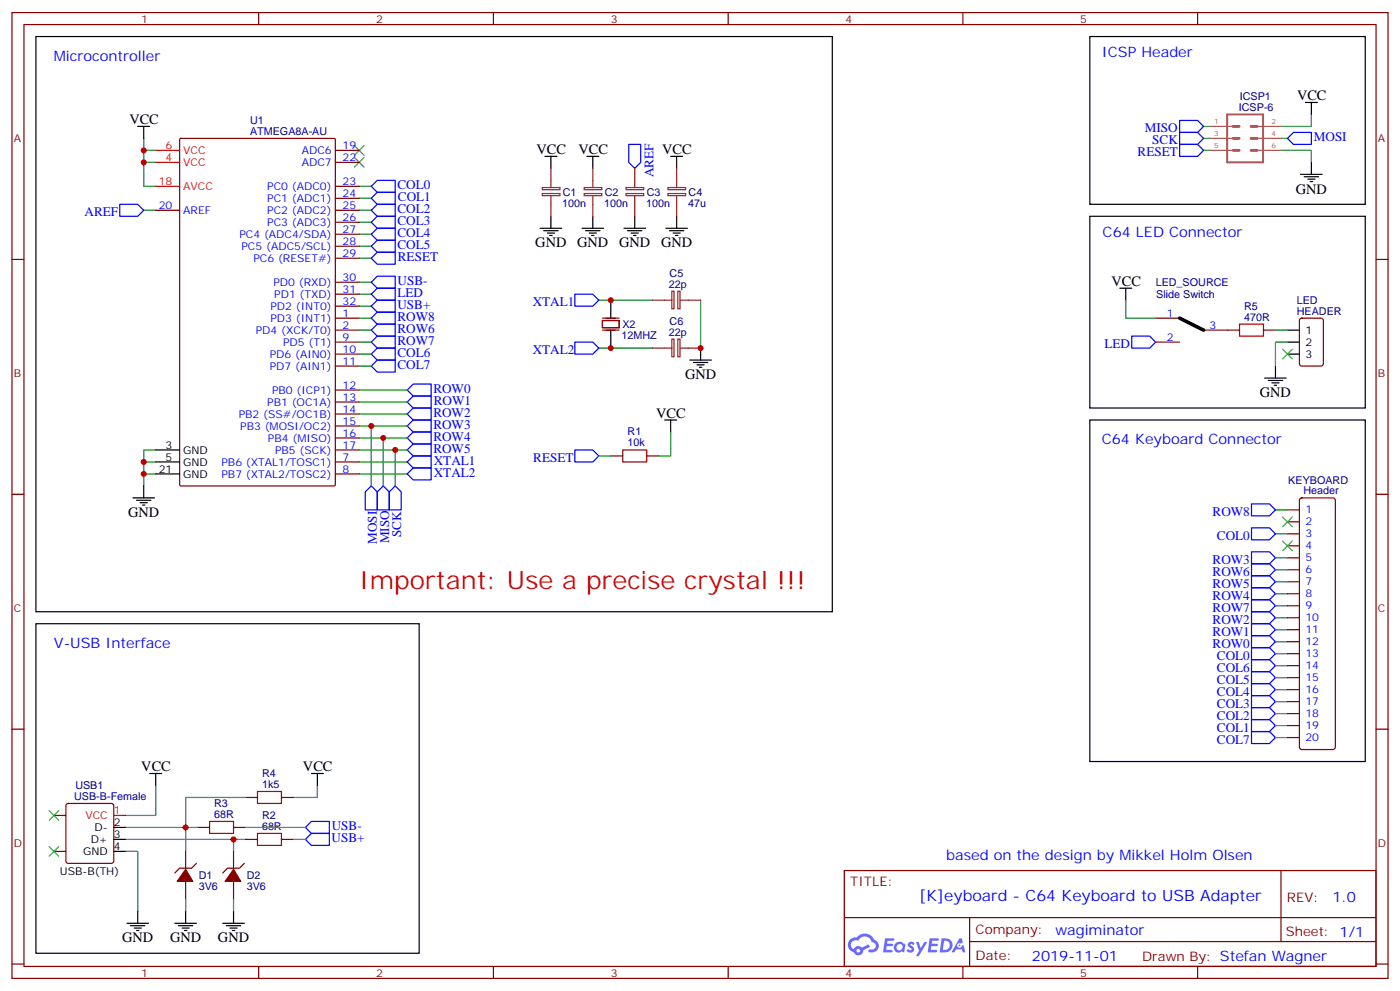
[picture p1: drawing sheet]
<svg xmlns="http://www.w3.org/2000/svg" width="412mm" height="292mm" viewBox="0 0 412 292" stroke-linecap="round" stroke-linejoin="round" font-family="sans-serif">
<g fill="none" stroke="#870000" stroke-width=".35">
<path d="M3.5 3.7h405.4v284.3h-405.4zM7.1 7.2h398.2v277.3h-398.2zM76.2 3.7v3.5M145.3 3.7v3.5M214.5 3.7v3.5M283.6 3.7v3.5M352.8 3.7v3.5M3.5 76.4h3.6M405.3 76.4h3.6M3.5 145.5h3.6M405.3 145.5h3.6M3.5 214.7h3.6"/>
<path d="M405.3 214.7h3.6M248.7 256.3h156.6v28.2h-156.6zM377.3 256.3v20.9M248.7 270.1h156.5M285.6 277.2h119.6M285.6 270.1v14.2M3.5 283.8h3.6M76.2 284.5v3.5M145.3 284.5v3.5M214.5 284.5v3.5M283.6 284.5v3.5M352.8 284.5v3.5"/>
<path d="M405.3 283.8h3.6"/>
</g>
<g fill="#5487ff">
<path d="M267.7 277.5a1.22 1.22 0 0 1 1.7 .2l-.4 .6a.47 .47 0 0 0-.3-.4 .47 .47 0 0 0-.5 .2l.1 .2a1.14 1.14 0 0 1 .8 1.8 1.14 1.14 0 0 1-1.9 0l-.2-.2 .5-.6 .7 .5a.29 .29 0 0 0 .3-.3 .29 .29 0 0 0-.2-.3 1.04 1.04 0 0 1-.6-1.7z"/>
<path d="M260.7 276.2h2.4l.3 .2-.2 .5-1.8 .1-.1 .8h1.5l.3 .4-.3 .4h-1.6l-.2 1.1h1.7l.2 .3-.2 .3-2.6 .1z"/>
<path d="M273.8 276.2h2.4l.3 .2-.1 .5-1.8 .1-.2 .8h1.6l.3 .4-.4 .4-1.6-.1-.1 1.1 1.7 .1 .2 .3-.2 .3-2.6 .1z"/>
<path d="M282.6 276.2h.7l.3 1.3-.6 .3a.69 .69 0 0 0-1 .3 .69 .69 0 0 0 .4 .9 .69 .69 0 0 0 .9-.6l.5-.2 .6 2.2h-.8l-.2-.9h-1.8l-.5 .9h-.8z"/>
<path d="M269.8 277.3h.8l.6 1.8 1.1-1.8h.9l-2.6 4.2h-.8l.9-1.5z"/>
<path d="M277.4 276.2l-.6 4.2h1.3a2.11 2.11 0 0 0 2.5-2.1 2.11 2.11 0 0 0-2.5-2.1zM278.1 277a1.39 1.39 0 0 1 1.7 1.4 1.39 1.39 0 0 1-1.8 1.2h-.3z"/>
<path d="M263.7 277.8a1.54 1.54 0 0 0-.1 2.2 1.54 1.54 0 0 0 2.2 .1l.6 .3 .3-2.3-.2-.3h-.4a1.49 1.49 0 0 0-2.4 0zM264 278.8a.94 .94 0 0 1 1.8 0 .94 .94 0 0 1-1.8 0z"/>
<path d="M250.4 276.6a2.18 2.18 0 0 0 1.1 3.7 1.44 1.44 0 0 0 1.6 .9 1.44 1.44 0 0 0 1.2-1.4l2-1.1-.5-.7-1.9 1a1.47 1.47 0 0 0-2.4 .4 1.39 1.39 0 0 1-.7-1.9 1.39 1.39 0 0 1 2-.5 2.12 2.12 0 0 1 2.2-1.3 2.12 2.12 0 0 1 1.9 1.7 1.14 1.14 0 0 1 1.1 1.4 1.14 1.14 0 0 1-1.7 .7 .43 .43 0 0 0-.5 .4 .43 .43 0 0 0 .4 .5 1.98 1.98 0 0 0 2.5-1.2 1.98 1.98 0 0 0-1.2-2.6 3.1 3.1 0 0 0-5.3-.6l-.9 .1zM252.3 279.9a.55 .55 0 0 1 1.1 0 .55 .55 0 0 1-1.1 0z"/>
<circle cx="282.6" cy="278.3" r=".26"/>
</g>
<g fill="none" stroke="#000" stroke-width=".35">
<path d="M10.6 10.8h234.6v169.3h-234.6zM321 10.8h81.2v49.3h-81.2zM40.6 37.2h3.5M42.3 37.2v3.5M384.5 30.2h3.6M386.3 30.2v3.5M160.5 46h3.5M162.3 46v3.6M172.9 46h3.5M174.6 46v3.6M197.6 46h3.5M199.3 46v3.6"/>
<path d="M383.1 51.3h6.4M384.2 52h4.2M385.2 52.7h2.1M385.9 53.4h.7M386.3 47.8v3.5M159.1 67.2h6.4M160.2 67.9h4.2M161.2 68.6h2.1M161.9 69.3h.7M162.3 63.7v3.5M171.4 67.2h6.4M172.5 67.9h4.2"/>
<path d="M173.6 68.6h2.1M174.3 69.3h.7M174.6 63.7v3.5M183.8 67.2h6.3M184.9 67.9h4.2M185.9 68.6h2.1M186.6 69.3h.7M187 63.7v3.5M196.1 67.2h6.4M197.2 67.9h4.2M198.3 68.6h2.1M199 69.3h.7"/>
<path d="M199.3 63.7v3.5M321 63.7h81.2v56.4h-81.2zM179.9 88.4v5.3M179.9 97.2v5.3M329.8 84.8h3.6M331.6 84.8v3.6M379.2 97.2h3.6M203.2 106h6.3M204.3 106.7h4.2M205.3 107.4h2.1M206 108.1h.7M206.4 102.5v3.5"/>
<path d="M372.5 111.3h6.4M373.6 112h4.2M374.6 112.7h2.2M375.4 113.4h.7M375.7 107.8v3.5M379.2 104.2h3.6M379.2 100.7h3.6M45.9 136h7M45.9 139.5h7M45.9 132.5h7M195.8 123.6h3.5M197.6 123.6v3.6"/>
<path d="M321 123.6h81.2v100.6h-81.2zM39.2 146.6h6.3M40.2 147.3h4.2M41.3 148h2.1M42 148.7h.7M42.3 143.1v3.5M10.6 183.6h112.9v97h-112.9zM44.1 227.7h3.5M45.9 227.7v3.5M91.7 227.7h3.5M93.5 227.7v3.5M33.5 243.6h3.5"/>
<path d="M33.5 247.1h3.5M33.5 250.6h3.5M37.4 271.8h6.3M38.5 272.5h4.2M39.5 273.2h2.1M40.2 273.9h.7M40.6 268.3v3.5M51.5 271.8h6.4M52.6 272.5h4.2M53.6 273.2h2.1M54.3 273.9h.7M54.7 268.3v3.5"/>
<path d="M65.6 271.8h6.4M66.7 272.5h4.2M67.7 273.2h2.1M68.4 273.9h.7M68.8 268.3v3.5"/>
</g>
<g fill="none" stroke="#008700" stroke-width=".35">
<path d="M354.5 37.2h1.8M386.3 33.7v3.5h-8.8M42.3 40.7v14.2h3.6M42.3 44.3h3.6M42.3 47.8h3.6M105.8 58.4h3.6M105.8 54.9h3.6M354.5 44.3h1.8M354.5 40.7h1.8M377.5 44.3h8.8v3.5M377.5 40.7h1.7M42.3 61.9h3.6"/>
<path d="M105.8 69h3.6M105.8 65.4h3.6M105.8 61.9h3.6M105.8 72.5h3.6M105.8 76h3.6M105.8 86.6h3.6M105.8 83.1h3.6M105.8 90.1h3.6M105.8 97.2h3.6M105.8 93.7h3.6M176.4 88.4h15.9M206.4 88.4v14.1"/>
<path d="M331.6 88.4v5.3h8.8M375.7 97.2h3.5M105.8 114.8h14.1M105.8 118.4h14.1M105.8 100.7h3.6M105.8 104.2h3.6M105.8 107.8h3.6M176.4 102.5h15.9M379.2 100.7h-3.5v7.1M42.3 139.5h3.6M42.3 136h3.6M45.9 132.5h-3.6v10.6"/>
<path d="M105.8 139.5h14.1M105.8 136h14.1M105.8 121.9h14.1M105.8 125.4h14.1M105.8 128.9h14.1M105.8 132.5h14.1M109.4 125.4v17.7M112.9 128.9v14.2M116.4 132.5v10.6M176.4 134.2h3.5M197.6 127.2v7h-3.6M375.7 150.1h3.5"/>
<path d="M375.7 157.2h3.5M375.7 164.2h3.5M375.7 167.7h3.5M375.7 171.3h3.5M375.7 174.8h3.5M375.7 178.3h3.5M375.7 181.9h3.5M375.7 185.4h3.5M375.7 188.9h3.5M375.7 192.4h3.5M375.7 196h3.5M375.7 199.5h3.5"/>
<path d="M375.7 203h3.5M375.7 206.6h3.5M375.7 210.1h3.5M375.7 213.6h3.5M375.7 217.1h3.5M45.9 231.2v8.9h-8.9M72.3 234.8h-17.6v15.8M93.5 231.2v3.6h-7.1M37 250.6h3.6v17.7M37 243.6h21.2M37 247.1h35.3M68.8 247.1v3.5"/>
<path d="M72.3 243.6h17.7M86.4 247.1h3.6M54.7 264.8v3.5M68.8 264.8v3.5"/>
</g>
<g fill="none" stroke="#00f" stroke-width=".35">
<path d="M347.5 35.5h5.3l1.7 1.7-1.7 1.8h-5.3zM347.5 39h5.3l1.7 1.7-1.7 1.8h-5.3zM381 39h5.3v3.5h-5.3l-1.8-1.8zM109.4 54.9l1.7-1.8h5.3v3.5h-5.3zM109.4 58.4l1.7-1.8h5.3v3.5h-5.3zM185.2 42.5h3.5v5.3l-1.7 1.8-1.8-1.8zM347.5 42.5h5.3l1.7 1.8-1.7 1.7h-5.3zM35.3 60.1h5.3l1.7 1.8-1.7 1.8h-5.3zM109.4 76l1.7-1.7h5.3v3.5h-5.3zM109.4 61.9l1.7-1.8h5.3v3.6h-5.3zM109.4 65.4l1.7-1.7h5.3v3.5h-5.3zM109.4 69l1.7-1.8h5.3v3.5h-5.3z"/>
<path d="M109.4 72.5l1.7-1.8h5.3v3.6h-5.3zM109.4 86.6l1.7-1.8h5.3v3.6h-5.3zM109.4 83.1l1.7-1.8h5.3v3.5h-5.3zM109.4 90.1l1.7-1.7h5.3v3.5h-5.3zM109.4 93.7l1.7-1.8h5.3v3.5h-5.3zM109.4 97.2l1.7-1.8h5.3v3.6h-5.3zM169.3 86.6h5.3l1.8 1.8-1.8 1.7h-5.3zM333.4 99h5.3l1.7 1.7-1.7 1.8h-5.3zM109.4 100.7l1.7-1.7h5.3v3.5h-5.3zM109.4 104.2l1.7-1.7h5.3v3.5h-5.3zM109.4 107.8l1.7-1.8h5.3v3.5h-5.3zM119.9 114.8l1.8-1.7h5.3v3.5h-5.3z"/>
<path d="M119.9 118.4l1.8-1.8h5.3v3.5h-5.3zM169.3 100.7h5.3l1.8 1.8-1.8 1.7h-5.3zM119.9 139.5l1.8-1.7h5.3v3.5h-5.3zM119.9 136l1.8-1.8h5.3v3.6h-5.3zM119.9 121.9l1.8-1.8h5.3v3.5h-5.3zM119.9 125.4l1.8-1.8h5.3v3.6h-5.3zM119.9 128.9l1.8-1.7h5.3v3.5h-5.3zM121.7 130.7h5.3v3.5h-5.3l-1.8-1.7zM169.3 132.5h5.3l1.8 1.7-1.8 1.8h-5.3zM109.4 143.1l1.7 1.7v5.3h-3.5v-5.3zM111.1 144.8l1.8-1.7 1.8 1.7v5.3h-3.6zM116.4 143.1l1.8 1.7v5.3h-3.5v-5.3z"/>
<path d="M368.7 148.3h5.2l1.8 1.8-1.8 1.8h-5.2zM368.7 155.4h5.2l1.8 1.8-1.8 1.7h-5.2zM368.7 162.5h5.2l1.8 1.7-1.8 1.8h-5.2zM368.7 173h5.2l1.8 1.8-1.8 1.8h-5.2zM368.7 169.5h5.2l1.8 1.8-1.8 1.7h-5.2zM368.7 166h5.2l1.8 1.7-1.8 1.8h-5.2zM368.7 176.6h5.2l1.8 1.7-1.8 1.8h-5.2zM368.7 187.1h5.2l1.8 1.8-1.8 1.8h-5.2zM368.7 183.6h5.2l1.8 1.8-1.8 1.7h-5.2zM368.7 180.1h5.2l1.8 1.8-1.8 1.7h-5.2zM368.7 197.7h5.2l1.8 1.8-1.8 1.8h-5.2zM368.7 194.2h5.2l1.8 1.8-1.8 1.7h-5.2z"/>
<path d="M368.7 190.7h5.2l1.8 1.7-1.8 1.8h-5.2zM368.7 211.8h5.2l1.8 1.8-1.8 1.8h-5.2zM368.7 208.3h5.2l1.8 1.8-1.8 1.7h-5.2zM368.7 204.8h5.2l1.8 1.8-1.8 1.7h-5.2zM368.7 201.3h5.2l1.8 1.7-1.8 1.8h-5.2zM368.7 215.4h5.2l1.8 1.7-1.8 1.8h-5.2zM90 247.1l1.7-1.7h5.3v3.5h-5.3zM90 243.6l1.7-1.8h5.3v3.6h-5.3z"/>
</g>
<g fill="none" stroke="#3c3" stroke-width=".35">
<path d="M104.4 46.4l2.8 2.8M104.4 42.9l2.8 2.8M107.2 46.4l-2.8 2.8M107.2 42.9l-2.8 2.8M377.8 102.8l2.8 2.9M380.6 102.8l-2.8 2.9M377.8 152.2l2.8 2.8M377.8 159.3l2.8 2.8M380.6 152.2l-2.8 2.8M380.6 159.3l-2.8 2.8M14.5 238.7l2.8 2.8M17.3 238.7l-2.8 2.8"/>
<path d="M14.5 249.2l2.8 2.9M17.3 249.2l-2.8 2.9"/>
</g>
<g fill="none" stroke="#870000" stroke-width=".35">
<path d="M53 40.9l.3-.2h45.1l.3 .2 .1 101.8-.2 .3-45.3 .1-.3-.2zM98.8 54.9h7M98.8 58.4h7M98.8 44.3h7M98.8 47.8h7M45.9 61.9h7M98.8 76h7M98.8 61.9h7M98.8 65.4h7M98.8 69h7M98.8 72.5h7M98.8 83.1h7"/>
<path d="M98.8 86.6h7M98.8 90.1h7M98.8 93.7h7M98.8 97.2h7M340.4 93.7h7.1M354.5 97.2h10.6M372.2 97.2h3.5M383 93.9l.5-.2h5.6l.7 .4v13l-.4 .6-5.9 .1-.7-.5v-12.9zM98.8 100.7h7M98.8 104.2h7M98.8 107.8h7M98.8 114.8h7"/>
<path d="M98.8 118.4h7M340.4 100.7h7.1M98.8 136h7M98.8 139.5h7M98.8 121.9h7M98.8 125.4h7M98.8 128.9h7M98.8 132.5h7M179.9 134.2h3.5M190.5 134.2h3.5M379.2 150.1h3.6M379.2 153.6h3.6"/>
<path d="M379.2 157.2h3.6M383 146.8l.5-.2h9.1l.5 .2 .2 .5v72.7l-.2 .5-.5 .2h-9.1l-.5-.3-.2-.4v-72.7zM379.2 160.7h3.6M379.2 164.2h3.6M379.2 167.7h3.6M379.2 171.3h3.6M379.2 174.8h3.6M379.2 178.3h3.6M379.2 181.9h3.6M379.2 185.4h3.6M379.2 188.9h3.6M379.2 192.4h3.6"/>
<path d="M379.2 196h3.6M379.2 199.5h3.6M379.2 203h3.6M379.2 206.6h3.6M379.2 210.1h3.6M379.2 213.6h3.6M379.2 217.1h3.6M19.6 236.7l.5-.2h12.7l.5 .2 .2 .5v16.3l-.2 .5-.5 .2h-12.7l-.5-.3-.2-.4v-16.3zM72.3 234.8h3.5M82.9 234.8h3.5M15.9 240.1h3.5M15.9 250.6h3.5"/>
<path d="M54.7 250.6v5.3M54.7 259.5v5.3M57.9 254.2l-1.5 1.4h-3.5l-1.4 1.4M58.2 243.6h3.5M68.8 250.6v5.3M68.8 259.5v5.3M68.8 243.6h3.5M72 254.2l-1.4 1.4h-3.6l-1.4 1.4M72.3 247.1h3.5M82.9 247.1h3.5"/>
</g>
<g fill="#870000" stroke="#870000" stroke-width=".35">
<path d="M68.8 255.9l2.1 3.6h-4.6z"/>
<path d="M54.7 255.9l2.1 3.6h-4.6z"/>
</g>
<path d="M365.1 95.4h7.1v3.6h-7.1zM183.4 132.5h7.1v3.5h-7.1zM75.8 233h7.1v3.5h-7.1zM61.7 241.8h7.1v3.6h-7.1zM75.8 245.4h7.1v3.5h-7.1z" fill="none" stroke="#a10000" stroke-width=".35"/>
<path d="M45.9 44.3h7M45.9 54.9h7M45.9 47.8h7M33.5 240.1h3.5" fill="none" stroke="#f00" stroke-width=".35"/>
<path d="M177.4 94.4h5v2.1h-5zM177.4 97.2h5M177.4 93.7h5" fill="none" stroke="#871200" stroke-width=".35"/>
<g fill="none" stroke="#8c2424" stroke-width=".35">
<path d="M159.7 57h5.2v.6h-5.2zM159.7 55.2h5.2v.6h-5.2zM162.3 49.6v5.6M162.3 57.7v6M172.1 57h5.2v.6h-5.2zM172.1 55.2h5.2v.6h-5.2zM174.6 49.6v5.6M174.6 57.7v6M184.4 57h5.2v.6h-5.2zM184.4 55.2h5.2v.6h-5.2zM187 49.6v5.6M187 57.7v6"/>
<path d="M196.8 57h5.2v.6h-5.2zM196.8 55.2h5.2v.6h-5.2zM199.3 49.6v5.6M199.3 57.7v6M192.3 88.4h5.6M197.9 99.8h.6v5.2h-.6zM197.9 85.7h.6v5.2h-.6zM199.7 99.8h.6v5.2h-.6zM199.7 85.7h.6v5.2h-.6zM200.4 88.4h6M192.3 102.5h5.6M200.4 102.5h6"/>
</g>
<path d="M361.5 33.7h10.6v14.1h-10.6z" fill="none" stroke="#a64a4a" stroke-width=".56"/>
<path d="M363.2 37.2h1.8M368.5 37.2h1.8M363.2 44.3h1.8M363.2 40.7h1.8M368.5 44.3h1.8M368.5 40.7h1.8" fill="none" stroke="#a64a4a" stroke-width=".85"/>
<path d="M356.3 37.2h7M370.5 37.2h7M356.3 40.7h7M356.3 44.3h7M370.5 40.7h7M370.5 44.3h7" fill="none" stroke="#a64a4a" stroke-width=".35"/>
<path d="M347.5 93.7l7 3.5" fill="none" stroke="#000" stroke-width="1.1"/>
<g fill="#c00">
<circle cx="116.4" cy="132.5" r=".88"/>
<circle cx="109.4" cy="125.4" r=".88"/>
<circle cx="42.3" cy="47.8" r=".88"/>
<circle cx="42.3" cy="136" r=".88"/>
<circle cx="179.9" cy="102.5" r=".88"/>
<circle cx="179.9" cy="88.4" r=".88"/>
<circle cx="206.4" cy="102.5" r=".88"/>
<circle cx="68.8" cy="247.1" r=".88"/>
<circle cx="54.7" cy="243.6" r=".88"/>
<circle cx="42.3" cy="139.5" r=".88"/>
<circle cx="42.3" cy="44.3" r=".88"/>
<circle cx="112.9" cy="128.9" r=".88"/>
</g>
<text font-size="7.4" fill="#f00" x="105.8" y="173.4">Important: Use a precise crystal !!!</text>
<text font-size="4.6" fill="#00f" x="270.8" y="265.3">[K]eyboard - C64 Keyboard to USB Adapter</text>
<g font-size="4.2" fill="#00f">
<text x="15.9" y="17.8">Microcontroller</text>
<text x="324.6" y="16.8">ICSP Header</text>
<text x="324.8" y="69.7">C64 LED Connector</text>
<text x="324.6" y="130.7">C64 Keyboard Connector</text>
<text x="15.9" y="190.7">V-USB Interface</text>
<text x="278.7" y="253.1">based on the design by Mikkel Holm Olsen</text>
<text x="392.5" y="265.6">1.0</text>
<text x="310.9" y="275.1">wagiminator</text>
<text x="304" y="282.9">2019-11-01</text>
</g>
<g font-size="4.2">
<text x="382.1" y="29.5">VCC</text>
<text x="38.1" y="36.5">VCC</text>
<text x="158" y="45.3">VCC</text>
<text x="170.4" y="45.3">VCC</text>
<text x="195.1" y="45.3">VCC</text>
<text x="381.7" y="57">GND</text>
<text x="157.7" y="72.8">GND</text>
<text x="170" y="72.8">GND</text>
<text x="182.4" y="72.8">GND</text>
<text x="194.7" y="72.8">GND</text>
<text x="327.4" y="84.1">VCC</text>
<text x="201.8" y="111.7">GND</text>
<text x="371.1" y="116.9">GND</text>
<text x="193.3" y="122.9">VCC</text>
<text x="37.7" y="152.2">GND</text>
<text x="41.6" y="227">VCC</text>
<text x="89.3" y="227">VCC</text>
<text x="36" y="277.5">GND</text>
<text x="50.1" y="277.5">GND</text>
<text x="64.2" y="277.5">GND</text>
</g>
<g font-size="3.9" fill="#00f">
<text x="337.3" y="39">MISO</text>
<text x="387" y="41.6">MOSI</text>
<text x="335.1" y="46">RESET</text>
<text x="339.4" y="42.5">SCK</text>
<text x="192.5" y="52.1" transform="rotate(-90 192.5 52.1)">AREF</text>
<text x="117.1" y="55.6">COL0</text>
<text x="117.2" y="59.1">COL1</text>
<text x="24.9" y="63.7">AREF</text>
<text x="117.1" y="62.7">COL2</text>
<text x="117.1" y="66.2">COL3</text>
<text x="117.1" y="69.7">COL4</text>
<text x="117.1" y="73.3">COL5</text>
<text x="117.2" y="76.8">RESET</text>
<text x="117.1" y="83.8">USB-</text>
<text x="117.1" y="87.4">LED</text>
<text x="117.1" y="90.9">USB+</text>
<text x="117.1" y="94.4">ROW8</text>
<text x="156.9" y="90.1">XTAL1</text>
<text x="117.1" y="97.9">ROW6</text>
<text x="117.1" y="101.4">ROW7</text>
<text x="117.1" y="105">COL6</text>
<text x="156.9" y="104.2">XTAL2</text>
<text x="325.4" y="102.5">LED</text>
<text x="117.1" y="108.5">COL7</text>
<text x="127.7" y="115.6">ROW0</text>
<text x="127.8" y="119.1">ROW1</text>
<text x="127.7" y="122.7">ROW2</text>
<text x="127.7" y="126.2">ROW3</text>
<text x="127.7" y="129.7">ROW4</text>
<text x="127.7" y="133.2">ROW5</text>
<text x="127.8" y="136.8">XTAL1</text>
<text x="157.1" y="136">RESET</text>
<text x="127.8" y="140.3">XTAL2</text>
<text x="357.2" y="151.9">ROW8</text>
<text x="111" y="160.2" transform="rotate(-90 111 160.2)">MOSI</text>
<text x="114.6" y="159.9" transform="rotate(-90 114.6 159.9)">MISO</text>
<text x="118.2" y="158.1" transform="rotate(-90 118.2 158.1)">SCK</text>
<text x="358.5" y="158.9">COL0</text>
<text x="357.2" y="166">ROW3</text>
<text x="357.2" y="173">ROW5</text>
<text x="357.2" y="169.5">ROW6</text>
<text x="357.2" y="176.6">ROW4</text>
<text x="357.2" y="183.6">ROW2</text>
<text x="357.2" y="180.1">ROW7</text>
<text x="357.2" y="190.7">ROW0</text>
<text x="357.2" y="187.1">ROW1</text>
<text x="358.5" y="197.7">COL6</text>
<text x="358.5" y="194.2">COL0</text>
<text x="358.5" y="201.3">COL5</text>
<text x="358.5" y="208.3">COL3</text>
<text x="358.5" y="204.8">COL4</text>
<text x="358.5" y="215.4">COL1</text>
<text x="358.5" y="211.8">COL2</text>
<text x="358.5" y="218.9">COL7</text>
<text x="97.7" y="244.4">USB-</text>
<text x="97.7" y="247.9">USB+</text>
</g>
<g font-size="3.9" fill="#800">
<text x="250.5" y="260.9">TITLE:</text>
<text x="379.1" y="265.6">REV:</text>
<text x="287.4" y="275.1">Company:</text>
<text x="378.7" y="275.7">Sheet: 1/1</text>
<text x="287.4" y="282.8">Date:</text>
<text x="336.4" y="282.8">Drawn By: Stefan Wagner</text>
</g>
<g font-size="3.2" fill="#800">
<text x="41.6" y="6.7">1</text>
<text x="110.8" y="6.7">2</text>
<text x="179.9" y="6.7">3</text>
<text x="249.1" y="6.7">4</text>
<text x="318.2" y="6.7">5</text>
<text x="4.1" y="41.8">A</text>
<text x="405.9" y="41.8">A</text>
<text x="4.1" y="110.9">B</text>
<text x="405.9" y="110.9">B</text>
<text x="4.1" y="180.1">C</text>
<text x="405.9" y="180.1">C</text>
<text x="4.1" y="249.2">D</text>
<text x="405.9" y="249.2">D</text>
<text x="41.6" y="287.5">1</text>
<text x="110.8" y="287.5">2</text>
<text x="179.9" y="287.5">3</text>
<text x="249.1" y="287.5">4</text>
<text x="318.2" y="287.5">5</text>
</g>
<g font-size="3.2" fill="#000080">
<text x="365.2" y="29.4">ICSP1</text>
<text x="364.9" y="32.6">ICSP-6</text>
<text x="73.7" y="39.7">ATMEGA8A-AU</text>
<text x="73.7" y="36.5">U1</text>
<text x="165.8" y="57.8">C1</text>
<text x="178.2" y="57.8">C2</text>
<text x="190.5" y="57.8">C3</text>
<text x="202.8" y="57.8">C4</text>
<text x="165.6" y="60.9">100n</text>
<text x="178" y="60.9">100n</text>
<text x="190.3" y="60.9">100n</text>
<text x="202.7" y="60.9">47u</text>
<text x="197.3" y="81.4">C5</text>
<text x="197" y="84.7">22p</text>
<text x="340.4" y="84.3">LED_SOURCE</text>
<text x="340.6" y="87.8">Slide Switch</text>
<text x="382" y="89.4">LED</text>
<text x="197.3" y="95.6">C6</text>
<text x="366.5" y="94.4">470R</text>
<text x="366.5" y="91.2">R5</text>
<text x="382" y="92.6">HEADER</text>
<text x="183.1" y="99.8">12MHZ</text>
<text x="183.3" y="96.6">X2</text>
<text x="197" y="98.8">22p</text>
<text x="184.9" y="131.4">10k</text>
<text x="184.9" y="128.2">R1</text>
<text x="379.5" y="142.5">KEYBOARD</text>
<text x="384" y="145.5">Header</text>
<text x="22.2" y="232.3">USB1</text>
<text x="77.2" y="232">1k5</text>
<text x="77.2" y="228.7">R4</text>
<text x="21.8" y="235.5">USB-B-Female</text>
<text x="63.1" y="237.5">R3</text>
<text x="63.1" y="240.8">68R</text>
<text x="77.2" y="244.3">68R</text>
<text x="77.2" y="241.1">R2</text>
<text x="58.6" y="262.1">3V6</text>
<text x="58.6" y="258.8">D1</text>
<text x="72.7" y="262.1">3V6</text>
<text x="72.7" y="258.8">D2</text>
</g>
<g font-size="3.2" fill="#f00">
<text x="48.8" y="43.9">6</text>
<text x="48.8" y="47.4">4</text>
<text x="54" y="45.3">VCC</text>
<text x="54" y="48.9">VCC</text>
<text x="46.8" y="54.5">18</text>
<text x="54" y="55.9">AVCC</text>
<text x="33.5" y="239.7">1</text>
<text x="25.1" y="241.1">VCC</text>
</g>
<g font-size="3.2" fill="#00f">
<text x="88.9" y="45.3">ADC6</text>
<text x="100.9" y="43.9">19</text>
<text x="100.9" y="47.4">22</text>
<text x="88.9" y="48.9">ADC7</text>
<text x="78.7" y="55.9">PC0 (ADC0)</text>
<text x="78.7" y="59.4">PC1 (ADC1)</text>
<text x="100.9" y="54.5">23</text>
<text x="100.9" y="58">24</text>
<text x="46.8" y="61.6">20</text>
<text x="54" y="63">AREF</text>
<text x="78.7" y="63">PC2 (ADC2)</text>
<text x="100.9" y="61.6">25</text>
<text x="100.9" y="65.1">26</text>
<text x="70.5" y="70">PC4 (ADC4/SDA)</text>
<text x="78.7" y="66.5">PC3 (ADC3)</text>
<text x="100.9" y="68.6">27</text>
<text x="71.1" y="73.6">PC5 (ADC5/SCL)</text>
<text x="74.6" y="77.1">PC6 (RESET#)</text>
<text x="100.9" y="75.7">29</text>
<text x="100.9" y="72.1">28</text>
<text x="100.9" y="82.7">30</text>
<text x="80.5" y="84.1">PD0 (RXD)</text>
<text x="80.8" y="87.7">PD1 (TXD)</text>
<text x="100.9" y="86.3">31</text>
<text x="100.9" y="89.8">32</text>
<text x="79.7" y="91.2">PD2 (INT0)</text>
<text x="79.7" y="94.7">PD3 (INT1)</text>
<text x="100.9" y="93.3">1</text>
<text x="343.7" y="93.3">1</text>
<text x="75.3" y="98.2">PD4 (XCK/T0)</text>
<text x="83.4" y="101.8">PD5 (T1)</text>
<text x="100.9" y="96.8">2</text>
<text x="100.9" y="100.4">9</text>
<text x="343.7" y="100.4">2</text>
<text x="356.3" y="96.8">3</text>
<text x="79.5" y="105.3">PD6 (AIN0)</text>
<text x="100.9" y="103.9">10</text>
<text x="100.9" y="107.4">11</text>
<text x="79.5" y="108.8">PD7 (AIN1)</text>
<text x="78.7" y="119.4">PB1 (OC1A)</text>
<text x="80.1" y="115.9">PB0 (ICP1)</text>
<text x="100.9" y="114.5">12</text>
<text x="100.9" y="118">13</text>
<text x="70.3" y="122.9">PB2 (SS#/OC1B)</text>
<text x="100.9" y="121.5">14</text>
<text x="100.9" y="125.1">15</text>
<text x="70.8" y="126.5">PB3 (MOSI/OC2)</text>
<text x="78.9" y="130">PB4 (MISO)</text>
<text x="100.9" y="128.6">16</text>
<text x="65.2" y="137.1">PB6 (XTAL1/TOSC1)</text>
<text x="81" y="133.5">PB5 (SCK)</text>
<text x="100.9" y="135.6">7</text>
<text x="100.9" y="132.1">17</text>
<text x="65.2" y="140.6">PB7 (XTAL2/TOSC2)</text>
<text x="100.9" y="139.2">8</text>
<text x="384.5" y="151.2">1</text>
<text x="384.5" y="154.7">2</text>
<text x="384.5" y="158.2">3</text>
<text x="384.5" y="161.7">4</text>
<text x="384.5" y="165.3">5</text>
<text x="384.5" y="168.8">6</text>
<text x="384.5" y="172.3">7</text>
<text x="384.5" y="175.9">8</text>
<text x="384.5" y="179.4">9</text>
<text x="384.5" y="182.9">10</text>
<text x="384.5" y="186.4">11</text>
<text x="384.5" y="190">12</text>
<text x="384.5" y="193.5">13</text>
<text x="384.5" y="197">14</text>
<text x="384.5" y="200.6">15</text>
<text x="384.5" y="204.1">16</text>
<text x="384.5" y="207.6">17</text>
<text x="384.5" y="211.1">18</text>
<text x="384.5" y="214.7">19</text>
<text x="384.5" y="218.2">20</text>
</g>
<g font-size="3.2">
<text x="384.5" y="98.2">1</text>
<text x="384.5" y="101.8">2</text>
<text x="384.5" y="105.3">3</text>
<text x="48.8" y="135.6">5</text>
<text x="48.8" y="132.1">3</text>
<text x="54" y="137.1">GND</text>
<text x="54" y="133.5">GND</text>
<text x="46.8" y="139.2">21</text>
<text x="54" y="140.6">GND</text>
<text x="27.9" y="244.7">D-</text>
<text x="33.5" y="243.2">2</text>
<text x="24.5" y="251.7">GND</text>
<text x="26.7" y="248.2">D+</text>
<text x="33.5" y="246.8">3</text>
<text x="33.5" y="250.3">4</text>
<text x="17.6" y="257.5">USB-B(TH)</text>
</g>
<g font-size="2.1" fill="#a54b4b">
<text x="357.6" y="36.5">1</text>
<text x="357.6" y="40.1">3</text>
<text x="374.6" y="36.5">2</text>
<text x="374.6" y="40.1">4</text>
<text x="357.6" y="43.6">5</text>
<text x="374.6" y="43.6">6</text>
</g>
</svg>
